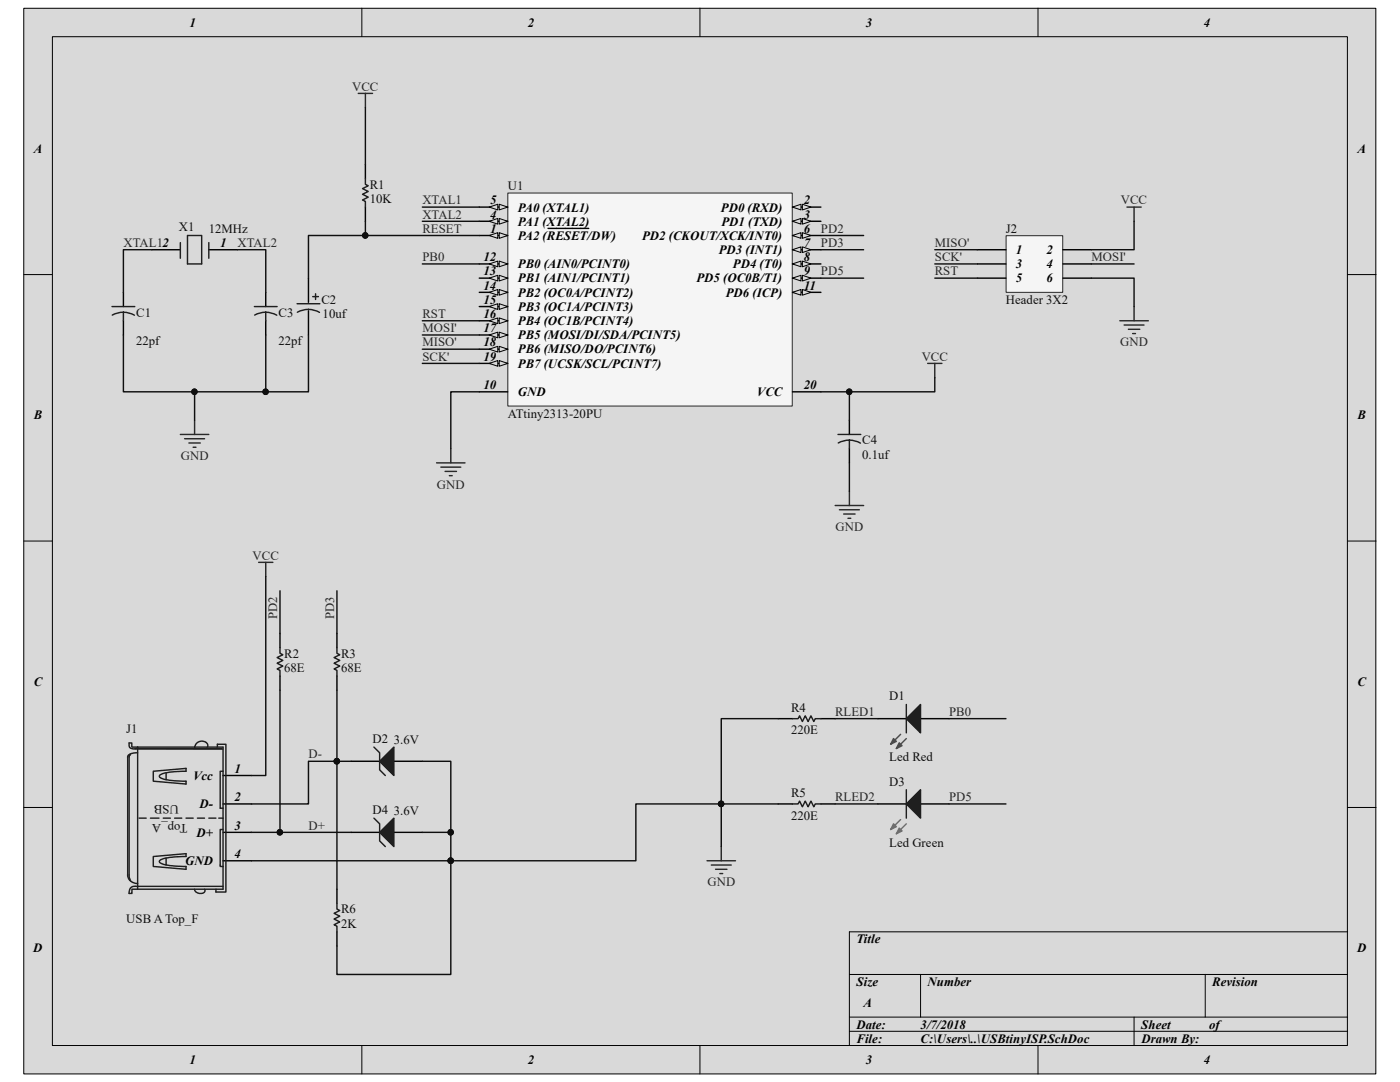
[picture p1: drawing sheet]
<svg xmlns="http://www.w3.org/2000/svg" width="279mm" height="216mm" viewBox="0 0 279 216" stroke-linecap="round" stroke-linejoin="round" font-family="sans-serif">
<path d="M4.8 1.7h269.8v212.6h-269.8z" fill="#d9d9d9"/>
<path d="M4.7 1.7h269.9v212.6h-269.9z" fill="none" stroke="#000" stroke-width=".2"/>
<path d="M10.5 7.4h258.4v201.2h-258.4z" fill="#d9d9d9"/>
<g fill="none" stroke="#000" stroke-width=".2">
<path d="M10.5 7.3h258.4v201.3h-258.4zM72.2 1.6v5.7M139.7 1.6v5.7M207.2 1.6v5.7M4.7 54.8h5.7M268.9 54.8h5.7M4.7 108h5.7M268.9 108h5.7M4.7 161.1h5.7M268.9 161.1h5.7M169.5 194.4h99.4M183.7 194.4v8.5"/>
<path d="M240.5 194.4v8.5M268.9 185.9h-99.4v22.7M72.2 208.6v5.7M139.7 208.6v5.7M169.5 202.9h99.4M169.5 205.8h99.4M207.2 208.6v5.7M226.3 202.9v5.7"/>
</g>
<path d="M101.4 38.6h56.7v42.4h-56.7z" fill="#f5f5f5"/>
<path d="M101.3 38.5h56.8v42.5h-56.8z" fill="none" stroke="#262626" stroke-width=".2"/>
<path d="M95.6 47h5.7" fill="none" stroke="#000" stroke-width=".28"/>
<path d="M99.6 46.4l1.7 .6-1.7 .6z" fill="#d9d9d9"/>
<path d="M99.6 46.4l1.7 .6-1.7 .6z" fill="none" stroke="#000" stroke-width=".2"/>
<path d="M97.6 47l1.7-.6v1.2z" fill="#d9d9d9"/>
<path d="M97.6 47l1.7-.6v1.2z" fill="none" stroke="#000" stroke-width=".2"/>
<path d="M109.4 45.6h8.1M158.1 41.3h5.7" fill="none" stroke="#000" stroke-width=".28"/>
<path d="M158.1 41.3l1.8-.5v1.1z" fill="#d9d9d9"/>
<path d="M158.1 41.3l1.8-.5v1.1z" fill="none" stroke="#000" stroke-width=".2"/>
<path d="M160.1 40.8l1.7 .5-1.7 .6z" fill="#d9d9d9"/>
<path d="M160.1 40.8l1.7 .5-1.7 .6z" fill="none" stroke="#000" stroke-width=".2"/>
<path d="M158.1 44.2h5.7" fill="none" stroke="#000" stroke-width=".28"/>
<path d="M158.1 44.2l1.8-.6v1.1z" fill="#d9d9d9"/>
<path d="M158.1 44.2l1.8-.6v1.1z" fill="none" stroke="#000" stroke-width=".2"/>
<path d="M160.1 43.6l1.7 .6-1.7 .5z" fill="#d9d9d9"/>
<path d="M160.1 43.6l1.7 .6-1.7 .5z" fill="none" stroke="#000" stroke-width=".2"/>
<path d="M95.6 44.2h5.7" fill="none" stroke="#000" stroke-width=".28"/>
<path d="M99.6 43.6l1.7 .6-1.7 .5z" fill="#d9d9d9"/>
<path d="M99.6 43.6l1.7 .6-1.7 .5z" fill="none" stroke="#000" stroke-width=".2"/>
<path d="M97.6 44.2l1.7-.6v1.1z" fill="#d9d9d9"/>
<path d="M97.6 44.2l1.7-.6v1.1z" fill="none" stroke="#000" stroke-width=".2"/>
<path d="M95.6 41.3h5.7" fill="none" stroke="#000" stroke-width=".28"/>
<path d="M99.6 40.8l1.7 .5-1.7 .6z" fill="#d9d9d9"/>
<path d="M99.6 40.8l1.7 .5-1.7 .6z" fill="none" stroke="#000" stroke-width=".2"/>
<path d="M97.6 41.3l1.7-.5v1.1z" fill="#d9d9d9"/>
<path d="M97.6 41.3l1.7-.5v1.1z" fill="none" stroke="#000" stroke-width=".2"/>
<path d="M158.1 47h5.7" fill="none" stroke="#000" stroke-width=".28"/>
<path d="M158.1 47l1.8-.6v1.2z" fill="#d9d9d9"/>
<path d="M158.1 47l1.8-.6v1.2z" fill="none" stroke="#000" stroke-width=".2"/>
<path d="M160.1 46.4l1.7 .6-1.7 .6z" fill="#d9d9d9"/>
<path d="M160.1 46.4l1.7 .6-1.7 .6z" fill="none" stroke="#000" stroke-width=".2"/>
<path d="M158.1 49.8h5.7" fill="none" stroke="#000" stroke-width=".28"/>
<path d="M158.1 49.8l1.8-.5v1.1z" fill="#d9d9d9"/>
<path d="M158.1 49.8l1.8-.5v1.1z" fill="none" stroke="#000" stroke-width=".2"/>
<path d="M160.1 49.3l1.7 .5-1.7 .6z" fill="#d9d9d9"/>
<path d="M160.1 49.3l1.7 .5-1.7 .6z" fill="none" stroke="#000" stroke-width=".2"/>
<path d="M158.1 52.7h5.7" fill="none" stroke="#000" stroke-width=".28"/>
<path d="M158.1 52.7l1.8-.6v1.1z" fill="#d9d9d9"/>
<path d="M158.1 52.7l1.8-.6v1.1z" fill="none" stroke="#000" stroke-width=".2"/>
<path d="M160.1 52.1l1.7 .6-1.7 .5z" fill="#d9d9d9"/>
<path d="M160.1 52.1l1.7 .6-1.7 .5z" fill="none" stroke="#000" stroke-width=".2"/>
<path d="M158.1 55.5h5.7" fill="none" stroke="#000" stroke-width=".28"/>
<path d="M158.1 55.5l1.8-.6v1.2z" fill="#d9d9d9"/>
<path d="M158.1 55.5l1.8-.6v1.2z" fill="none" stroke="#000" stroke-width=".2"/>
<path d="M160.1 54.9l1.7 .6-1.7 .6z" fill="#d9d9d9"/>
<path d="M160.1 54.9l1.7 .6-1.7 .6z" fill="none" stroke="#000" stroke-width=".2"/>
<path d="M158.1 58.3h5.7M95.6 78.2h5.7" fill="none" stroke="#000" stroke-width=".28"/>
<path d="M158.1 58.3l1.8-.5v1.1z" fill="#d9d9d9"/>
<path d="M158.1 58.3l1.8-.5v1.1z" fill="none" stroke="#000" stroke-width=".2"/>
<path d="M160.1 57.8l1.7 .5-1.7 .6z" fill="#d9d9d9"/>
<path d="M160.1 57.8l1.7 .5-1.7 .6z" fill="none" stroke="#000" stroke-width=".2"/>
<path d="M95.6 52.7h5.7" fill="none" stroke="#000" stroke-width=".28"/>
<path d="M99.6 52.1l1.7 .6-1.7 .5z" fill="#d9d9d9"/>
<path d="M99.6 52.1l1.7 .6-1.7 .5z" fill="none" stroke="#000" stroke-width=".2"/>
<path d="M97.6 52.7l1.7-.6v1.1z" fill="#d9d9d9"/>
<path d="M97.6 52.7l1.7-.6v1.1z" fill="none" stroke="#000" stroke-width=".2"/>
<path d="M95.6 55.5h5.7" fill="none" stroke="#000" stroke-width=".28"/>
<path d="M99.6 54.9l1.7 .6-1.7 .6z" fill="#d9d9d9"/>
<path d="M99.6 54.9l1.7 .6-1.7 .6z" fill="none" stroke="#000" stroke-width=".2"/>
<path d="M97.6 55.5l1.7-.6v1.2z" fill="#d9d9d9"/>
<path d="M97.6 55.5l1.7-.6v1.2z" fill="none" stroke="#000" stroke-width=".2"/>
<path d="M95.6 58.3h5.7" fill="none" stroke="#000" stroke-width=".28"/>
<path d="M99.6 57.8l1.7 .5-1.7 .6z" fill="#d9d9d9"/>
<path d="M99.6 57.8l1.7 .5-1.7 .6z" fill="none" stroke="#000" stroke-width=".2"/>
<path d="M97.6 58.3l1.7-.5v1.1z" fill="#d9d9d9"/>
<path d="M97.6 58.3l1.7-.5v1.1z" fill="none" stroke="#000" stroke-width=".2"/>
<path d="M95.6 61.2h5.7" fill="none" stroke="#000" stroke-width=".28"/>
<path d="M99.6 60.6l1.7 .6-1.7 .5z" fill="#d9d9d9"/>
<path d="M99.6 60.6l1.7 .6-1.7 .5z" fill="none" stroke="#000" stroke-width=".2"/>
<path d="M97.6 61.2l1.7-.6v1.1z" fill="#d9d9d9"/>
<path d="M97.6 61.2l1.7-.6v1.1z" fill="none" stroke="#000" stroke-width=".2"/>
<path d="M95.6 64h5.7" fill="none" stroke="#000" stroke-width=".28"/>
<path d="M99.6 63.4l1.7 .6-1.7 .6z" fill="#d9d9d9"/>
<path d="M99.6 63.4l1.7 .6-1.7 .6z" fill="none" stroke="#000" stroke-width=".2"/>
<path d="M97.6 64l1.7-.6v1.2z" fill="#d9d9d9"/>
<path d="M97.6 64l1.7-.6v1.2z" fill="none" stroke="#000" stroke-width=".2"/>
<path d="M95.6 66.8h5.7" fill="none" stroke="#000" stroke-width=".28"/>
<path d="M99.6 66.3l1.7 .5-1.7 .6z" fill="#d9d9d9"/>
<path d="M99.6 66.3l1.7 .5-1.7 .6z" fill="none" stroke="#000" stroke-width=".2"/>
<path d="M97.6 66.8l1.7-.5v1.1z" fill="#d9d9d9"/>
<path d="M97.6 66.8l1.7-.5v1.1z" fill="none" stroke="#000" stroke-width=".2"/>
<path d="M95.6 69.7h5.7" fill="none" stroke="#000" stroke-width=".28"/>
<path d="M99.6 69.1l1.7 .6-1.7 .5z" fill="#d9d9d9"/>
<path d="M99.6 69.1l1.7 .6-1.7 .5z" fill="none" stroke="#000" stroke-width=".2"/>
<path d="M97.6 69.7l1.7-.6v1.1z" fill="#d9d9d9"/>
<path d="M97.6 69.7l1.7-.6v1.1z" fill="none" stroke="#000" stroke-width=".2"/>
<path d="M95.6 72.5h5.7" fill="none" stroke="#000" stroke-width=".28"/>
<path d="M99.6 71.9l1.7 .6-1.7 .6z" fill="#d9d9d9"/>
<path d="M99.6 71.9l1.7 .6-1.7 .6z" fill="none" stroke="#000" stroke-width=".2"/>
<path d="M97.6 72.5l1.7-.6v1.2z" fill="#d9d9d9"/>
<path d="M97.6 72.5l1.7-.6v1.2z" fill="none" stroke="#000" stroke-width=".2"/>
<g fill="none" stroke="#000" stroke-width=".28">
<path d="M72.9 32.8v2.8M24.6 58.3v2.9M30.3 49.8h5.7M41.7 49.8h5.7M53 58.3v2.9M61.6 55.5v4.8M72.9 41.3v2.9M24.6 64v2.8M53 64v2.8M61.6 62v4.8M158.1 78.2h5.7M169.5 83.9v2.8"/>
<path d="M169.5 89.5v2.9M44.5 154.7h5.7M175.2 143.4h5.7M183.7 143.4h5.7M44.5 160.4h5.7M44.5 166.1h5.7M44.5 171.8h5.7"/>
</g>
<g fill="none" stroke="#1c1c1c" stroke-width=".28">
<path d="M72.9 35.6v1.2l.6 .3-1.1 .5 1.1 .6-1.1 .6 1.1 .5-1.1 .6 .5 .3v1.1M36 48.4v3.1M37.4 47h2.9v5.7h-2.9zM41.7 48.4v3.1M62.4 59.2h1.1M63 58.6v1.2M22.4 61.2h4.5M24.6 62.3l.9 .1 1.3 .5M24.6 62.3l-.9 .1-1.3 .5M24.6 62.3v1.7M50.8 61.2h4.5M53 62.3v1.7"/>
<path d="M53 62.3l1 .1 1.2 .5M53 62.3l-.9 .1-1.3 .5M59.3 60.6h4.5M59.3 62.3l1.3-.5 1-.1 1.3 .3 .9 .3M167.2 86.7h4.6M169.5 87.8l.9 .1 1.3 .5M169.5 87.8l-.9 .1-1.3 .5M169.5 87.8v1.7M26 150.5l-.2 .4v24l.2 .8M26.3 149v-.7h-.5v.3a.8 .8 0 0 0 1 .8h.7M26.4 149.1h18.1v28.3h-17M26.9 149.4h17.3"/>
<path d="M27.4 149.4l17.1 .1M27.5 150.2l-1.5 .2-.5 .5v23.7a1.89 1.89 0 0 0 2 1.7M27.5 149.1v28.3M30.6 153.9l6.5-.6v.6l-3.6 .2a2.08 2.08 0 0 0-1.7 .8 2.52 2.52 0 0 0 2.1 .8l3.2 .2v.5l-6.5-.5zM33.1 154.2v1.4M38.8 149.1a1.37 1.37 0 0 1 1.2-1.2 1.37 1.37 0 0 1 1.5 .9l-.1 .3M43.4 149.1v-.6h1.7v29.5h-2v-.6M44.5 153.9h-.6v7.4h.6M27.8 163.3h1.4M30 163.3h1.7M30.6 170.9l6.5-.6v.6l-3.6 .3a2.08 2.08 0 0 0-1.7 .7 2.52 2.52 0 0 0 2.1 .8l3.2 .2v.6l-6.5-.6zM32.6 163.3h1.4"/>
<path d="M33.1 171.2v1.4M34.9 163.3h1.4M37.1 163.3h1.4M38.8 177.4a1.16 1.16 0 0 0 1 .9 1.16 1.16 0 0 0 1.1-.5l-.1-.4M39.4 163.3h1.4M41.7 163.3h1.4M43.7 163.3h.8M44.5 176.9l-17.5-.1a1.16 1.16 0 0 0-1.2 1.5h.5v-.9h1.2M44.5 165.5h-.6v7.4h.6"/>
</g>
<g fill="none" stroke="#262626" stroke-width=".28">
<path d="M71.5 18.6h2.8M72.9 18.6v2.9M36 86.7h5.7M36.8 87.5h4M37.7 88.4h2.3M38.5 89.2h.6M38.8 83.9v2.8M87.1 92.4h5.7M88 93.2h4M88.8 94.1h2.3M89.7 94.9h.6M90 89.5v2.9"/>
<path d="M169.5 98v2.9M166.7 100.9h5.7M167.5 101.7h4M168.4 102.6h2.2M169.2 103.4h.6"/>
</g>
<path d="M180.9 143.4l2.8-2.8v5.6z" fill="#1c1c1c"/>
<path d="M180.9 143.4l2.8-2.8v5.6z" fill="none" stroke="#1c1c1c" stroke-width=".28"/>
<path d="M180.9 147.4l-2 2" fill="none" stroke="#4c4c4c" stroke-width=".28"/>
<path d="M179.5 148.2l.5 .6-1.1 .6z" fill="#4c4c4c"/>
<path d="M179.5 148.2l.5 .6-1.1 .6zM179.7 146.5l-2 2" fill="none" stroke="#4c4c4c" stroke-width=".28"/>
<path d="M180.9 140.6v5.6" fill="none" stroke="#1c1c1c" stroke-width=".28"/>
<path d="M178.3 147.4l.6 .5-1.2 .6z" fill="#4c4c4c"/>
<path d="M178.3 147.4l.6 .5-1.2 .6z" fill="none" stroke="#4c4c4c" stroke-width=".28"/>
<path d="M175.2 160.4h5.7M183.7 160.4h5.7" fill="none" stroke="#000" stroke-width=".28"/>
<path d="M180.9 160.4l2.8-2.8v5.7z" fill="#1c1c1c"/>
<path d="M180.9 160.4l2.8-2.8v5.7z" fill="none" stroke="#1c1c1c" stroke-width=".28"/>
<path d="M180.9 164.4l-2 2" fill="none" stroke="#717171" stroke-width=".28"/>
<path d="M179.5 165.2l.5 .6-1.1 .6z" fill="#717171"/>
<path d="M179.5 165.2l.5 .6-1.1 .6zM179.7 163.5l-2 2" fill="none" stroke="#717171" stroke-width=".28"/>
<path d="M180.9 157.6v5.7" fill="none" stroke="#1c1c1c" stroke-width=".28"/>
<path d="M178.3 164.4l.6 .6-1.2 .5z" fill="#717171"/>
<path d="M178.3 164.4l.6 .6-1.2 .5z" fill="none" stroke="#717171" stroke-width=".28"/>
<path d="M55.9 126.4v2.8M55.9 134.9v2.8M67.2 126.4v2.8M67.2 134.9v2.8M70.1 151.9h5.7M78.6 151.9h5.7M155.3 143.4h2.8M163.8 143.4h2.9M67.2 177.4v2.9M155.3 160.4h2.8M163.8 160.4h2.9M67.2 185.9v2.9" fill="none" stroke="#000" stroke-width=".28"/>
<path d="M55.9 129.2v1.2l.5 .2-1.1 .6 1.1 .6-1.1 .5 1.1 .6-1.1 .6 .6 .3v1.1M67.2 129.2v1.2l.6 .2-1.1 .6 1.1 .6-1.1 .5 1.1 .6-1.1 .6 .5 .3v1.1M158.1 143.4h1.2l.3-.6 .5 1.2 .6-1.2 .6 1.2 .5-1.2 .6 1.2 .3-.6h1.1M158.1 160.4h1.2l.3-.5 .5 1.1 .6-1.1 .6 1.1 .5-1.1 .6 1.1 .3-.6h1.1M67.2 180.3v1.1l.6 .3-1.1 .5 1.1 .6-1.1 .6 1.1 .5-1.1 .6 .5 .3v1.1" fill="none" stroke="#1c1c1c" stroke-width=".28"/>
<path d="M51.6 112.2h2.9M53 112.2v2.8M141.1 171.8h5.7M142 172.6h3.9M142.8 173.5h2.3M143.7 174.3h.5M143.9 168.9v2.9" fill="none" stroke="#262626" stroke-width=".28"/>
<path d="M75.8 151.9l2.8-2.8v5.6z" fill="#1c1c1c"/>
<path d="M74.6 149.1l1.2 1.1v3.4l1.1 1.1M75.8 151.9l2.8-2.8v5.6z" fill="none" stroke="#1c1c1c" stroke-width=".28"/>
<path d="M70.1 166.1h5.7M78.6 166.1h5.7" fill="none" stroke="#000" stroke-width=".28"/>
<path d="M75.8 166.1l2.8-2.8v5.6z" fill="#1c1c1c"/>
<path d="M74.6 163.3l1.2 1.1v3.4l1.1 1.1M75.8 166.1l2.8-2.8v5.6z" fill="none" stroke="#1c1c1c" stroke-width=".28"/>
<path d="M185.1 72.5h2.9M186.6 72.5v2.8" fill="none" stroke="#262626" stroke-width=".28"/>
<path d="M200.8 47.1h11.3v11.2h-11.3z" fill="#f5f5f5"/>
<path d="M200.8 47h11.3v11.3h-11.3z" fill="none" stroke="#262626" stroke-width=".2"/>
<path d="M195.1 49.8h5.7M195.1 52.7h5.7M195.1 55.5h5.7M212.1 49.8h5.7M212.1 52.7h5.7M212.1 55.5h5.7" fill="none" stroke="#000" stroke-width=".28"/>
<path d="M224.9 41.3h2.9M226.3 41.3v2.9M223.5 64h5.7M224.3 64.9h4M225.2 65.7h2.3M226 66.6h.6M226.3 61.2v2.8" fill="none" stroke="#262626" stroke-width=".28"/>
<g fill="none" stroke="#0e0e0e" stroke-width=".28">
<path d="M72.9 21.5v11.3M30.3 49.8h-5.7v8.5M47.4 49.8h5.6v8.5M72.9 44.2v2.8h22.7M72.9 47h-11.3v8.5M84.3 41.3h11.3M84.3 44.2h11.3M84.3 52.7h11.3M163.8 55.5h8.6M163.8 49.8h8.6M163.8 47h8.6M186.6 52.7h8.5"/>
<path d="M186.6 55.5h8.5M186.6 49.8h8.5M217.8 55.5h8.5v5.7M217.8 52.7h8.5M226.3 44.2v5.6h-8.5M24.6 66.8v11.4h28.4v-11.4M38.8 78.2v5.7M61.6 66.8v11.4h-8.6M84.3 66.8h11.3M84.3 69.7h11.3M84.3 72.5h11.3M84.3 64h11.3"/>
<path d="M95.6 78.2h-5.6v11.3M163.8 78.2h5.7v5.7M186.6 75.3v2.9h-17.1M169.5 92.4v5.6M53 115v39.7h-2.8M55.9 117.9v8.5M67.2 117.9v8.5M55.9 137.7v28.4M67.2 137.7v39.7M70.1 151.9h-8.5v8.5h-11.4M84.3 151.9h5.7v14.2h-5.7M155.3 143.4h-11.4v17h11.4"/>
<path d="M166.7 143.4h8.5M189.4 143.4h11.4M50.2 166.1h19.9M90 166.1v5.7h-39.8M143.9 168.9v-8.5h-17v11.4h-36.9v22.6h-22.8v-5.6M166.7 160.4h8.5M189.4 160.4h11.4"/>
</g>
<g fill="#0e0e0e" stroke="#0e0e0e" stroke-width=".2">
<circle cx="38.8" cy="78.2" r=".55"/>
<circle cx="72.9" cy="47" r=".55"/>
<circle cx="53" cy="78.2" r=".55"/>
<circle cx="169.5" cy="78.2" r=".55"/>
<circle cx="143.9" cy="160.4" r=".55"/>
<circle cx="89.9" cy="166.1" r=".55"/>
<circle cx="89.9" cy="171.7" r=".55"/>
<circle cx="67.2" cy="151.9" r=".55"/>
<circle cx="55.8" cy="166.1" r=".55"/>
</g>
<g font-size="2.5">
<text x="37.8" y="5.3">1</text>
<text x="105.3" y="5.3">2</text>
<text x="172.8" y="5.3">3</text>
<text x="240.2" y="5.3">4</text>
<text x="6.7" y="30.5">A</text>
<text x="270.9" y="30.5">A</text>
<text x="97.8" y="40.8">5</text>
<text x="160.4" y="40.8">2</text>
<text x="97.8" y="46.4">1</text>
<text x="97.8" y="43.6">4</text>
<text x="103.3" y="47.8">PA2 (RESET/DW)</text>
<text x="103.3" y="45">PA1 (XTAL2)</text>
<text x="103.3" y="42.2">PA0 (XTAL1)</text>
<text x="128.1" y="47.8">PD2 (CKOUT/XCK/INT0)</text>
<text x="143.8" y="42.2">PD0 (RXD)</text>
<text x="144" y="45">PD1 (TXD)</text>
<text x="160.4" y="43.6">3</text>
<text x="160.4" y="46.4">6</text>
<text x="43.9" y="49.3">1</text>
<text x="96.5" y="52.1">12</text>
<text x="103.3" y="53.5">PB0 (AIN0/PCINT0)</text>
<text x="143.4" y="50.7">PD3 (INT1)</text>
<text x="146.3" y="53.5">PD4 (T0)</text>
<text x="160.4" y="49.3">7</text>
<text x="160.4" y="52.1">8</text>
<text x="202.7" y="50.7">1</text>
<text x="202.7" y="53.5">3</text>
<text x="208.9" y="50.7">2</text>
<text x="208.9" y="53.5">4</text>
<text x="96.5" y="54.9">13</text>
<text x="96.5" y="57.8">14</text>
<text x="103.3" y="56.3">PB1 (AIN1/PCINT1)</text>
<text x="103.3" y="59.2">PB2 (OC0A/PCINT2)</text>
<text x="139" y="56.3">PD5 (OC0B/T1)</text>
<text x="144.8" y="59.2">PD6 (ICP)</text>
<text x="160.4" y="54.9">9</text>
<text x="160.4" y="57.8">11</text>
<text x="202.7" y="56.3">5</text>
<text x="208.9" y="56.3">6</text>
<text x="96.5" y="60.6">15</text>
<text x="96.5" y="63.5">16</text>
<text x="103.3" y="62">PB3 (OC1A/PCINT3)</text>
<text x="103.3" y="64.9">PB4 (OC1B/PCINT4)</text>
<text x="96.5" y="66.3">17</text>
<text x="96.5" y="69.1">18</text>
<text x="96.5" y="72">19</text>
<text x="103.3" y="67.7">PB5 (MOSI/DI/SDA/PCINT5)</text>
<text x="103.3" y="70.5">PB6 (MISO/DO/PCINT6)</text>
<text x="96.5" y="77.6">10</text>
<text x="103.3" y="73.4">PB7 (UCSK/SCL/PCINT7)</text>
<text x="160.4" y="77.6">20</text>
<text x="6.7" y="83.7">B</text>
<text x="103.3" y="79">GND</text>
<text x="151" y="79">VCC</text>
<text x="270.9" y="83.7">B</text>
<text x="6.7" y="136.8">C</text>
<text x="270.9" y="136.8">C</text>
<text x="38.5" y="155.6">Vcc</text>
<text x="46.8" y="154.2">1</text>
<text x="39.8" y="161.3">D-</text>
<text x="46.8" y="159.9">2</text>
<text x="39.2" y="167">D+</text>
<text x="46.8" y="165.5">3</text>
<text x="37" y="172.6">GND</text>
<text x="46.8" y="171.2">4</text>
<text x="6.6" y="190">D</text>
<text x="170.9" y="188.2">Title</text>
<text x="270.8" y="190">D</text>
<text x="170.9" y="196.7">Size</text>
<text x="185.1" y="196.7">Number</text>
<text x="241.9" y="196.7">Revision</text>
<text x="172.3" y="201">A</text>
<text x="170.9" y="205.2">Date:</text>
<text x="170.9" y="208.1">File:</text>
<text x="183.7" y="208.1">C:\Users\..\USBtinyISP.SchDoc</text>
<text x="183.7" y="205.2">3/7/2018</text>
<text x="227.8" y="205.2">Sheet</text>
<text x="227.8" y="208.1">Drawn By:</text>
<text x="241.3" y="205.2">of</text>
<text x="37.8" y="212.3">1</text>
<text x="105.3" y="212.3">2</text>
<text x="172.8" y="212.3">3</text>
<text x="240.2" y="212.3">4</text>
</g>
<g font-size="2.5" fill="#262626">
<text x="70.3" y="18.1">VCC</text>
<text x="84.3" y="40.8">XTAL1</text>
<text x="223.7" y="40.8">VCC</text>
<text x="84.3" y="43.6">XTAL2</text>
<text x="84.3" y="46.4">RESET</text>
<text x="163.8" y="46.4">PD2</text>
<text x="24.6" y="49.3">XTAL12</text>
<text x="47.4" y="49.3">XTAL2</text>
<text x="84.3" y="52.1">PB0</text>
<text x="163.8" y="49.3">PD3</text>
<text x="186.6" y="49.3">MISO'</text>
<text x="186.6" y="52.1">SCK'</text>
<text x="217.8" y="52.1">MOSI'</text>
<text x="163.8" y="54.9">PD5</text>
<text x="186.6" y="54.9">RST</text>
<text x="84.3" y="63.5">RST</text>
<text x="84.3" y="66.3">MOSI'</text>
<text x="84.3" y="69.1">MISO'</text>
<text x="84.3" y="72">SCK'</text>
<text x="183.9" y="72">VCC</text>
<text x="223.6" y="69.1">GND</text>
<text x="36.1" y="91.8">GND</text>
<text x="87.2" y="97.5">GND</text>
<text x="166.8" y="106">GND</text>
<text x="50.4" y="111.7">VCC</text>
<text x="55.3" y="123.6" transform="rotate(-90 55.3 123.6)">PD2</text>
<text x="66.7" y="123.6" transform="rotate(-90 66.7 123.6)">PD3</text>
<text x="166.7" y="142.8">RLED1</text>
<text x="189.4" y="142.8">PB0</text>
<text x="61.6" y="151.3">D-</text>
<text x="166.7" y="159.9">RLED2</text>
<text x="189.4" y="159.9">PD5</text>
<text x="61.6" y="165.5">D+</text>
<text x="141.2" y="176.9">GND</text>
</g>
<g font-size="2.5" fill="#0e0e0e">
<text x="73.8" y="40.5">10K</text>
<text x="73.8" y="37.6">R1</text>
<text x="101.3" y="37.9">U1</text>
<text x="35.7" y="46.1">X1</text>
<text x="41.7" y="46.4">12MHz</text>
<text x="200.7" y="46.4">J2</text>
<text x="27.2" y="63.2">C1</text>
<text x="55.6" y="63.2">C3</text>
<text x="64.1" y="60.6">C2</text>
<text x="64.4" y="63.5">10uf</text>
<text x="200.7" y="60.6">Header 3X2</text>
<text x="27.2" y="68.8">22pf</text>
<text x="55.6" y="68.8">22pf</text>
<text x="101.3" y="83.3">ATtiny2313-20PU</text>
<text x="172.1" y="88.7">C4</text>
<text x="172.1" y="91.5">0.1uf</text>
<text x="56.7" y="131.2">R2</text>
<text x="68.1" y="131.2">R3</text>
<text x="56.7" y="134.1">68E</text>
<text x="68.1" y="134.1">68E</text>
<text x="157.9" y="142">R4</text>
<text x="177.5" y="139.7">D1</text>
<text x="25.2" y="146.3">J1</text>
<text x="74.3" y="148.3">D2</text>
<text x="78.6" y="148.5">3.6V</text>
<text x="157.9" y="146.5">220E</text>
<text x="177.5" y="151.9">Led Red</text>
<text x="35.7" y="160.7" transform="rotate(-180 35.7 160.7)">USB</text>
<text x="157.9" y="159">R5</text>
<text x="177.5" y="156.8">D3</text>
<text x="37.4" y="164.4" transform="rotate(-180 37.4 164.4)">Top_A</text>
<text x="74.3" y="162.4">D4</text>
<text x="78.6" y="162.7">3.6V</text>
<text x="157.9" y="163.5">220E</text>
<text x="177.5" y="169">Led Green</text>
<text x="25.2" y="184.2">USB A Top_F</text>
<text x="68.1" y="185.1">2K</text>
<text x="68.1" y="182.2">R6</text>
</g>
</svg>
